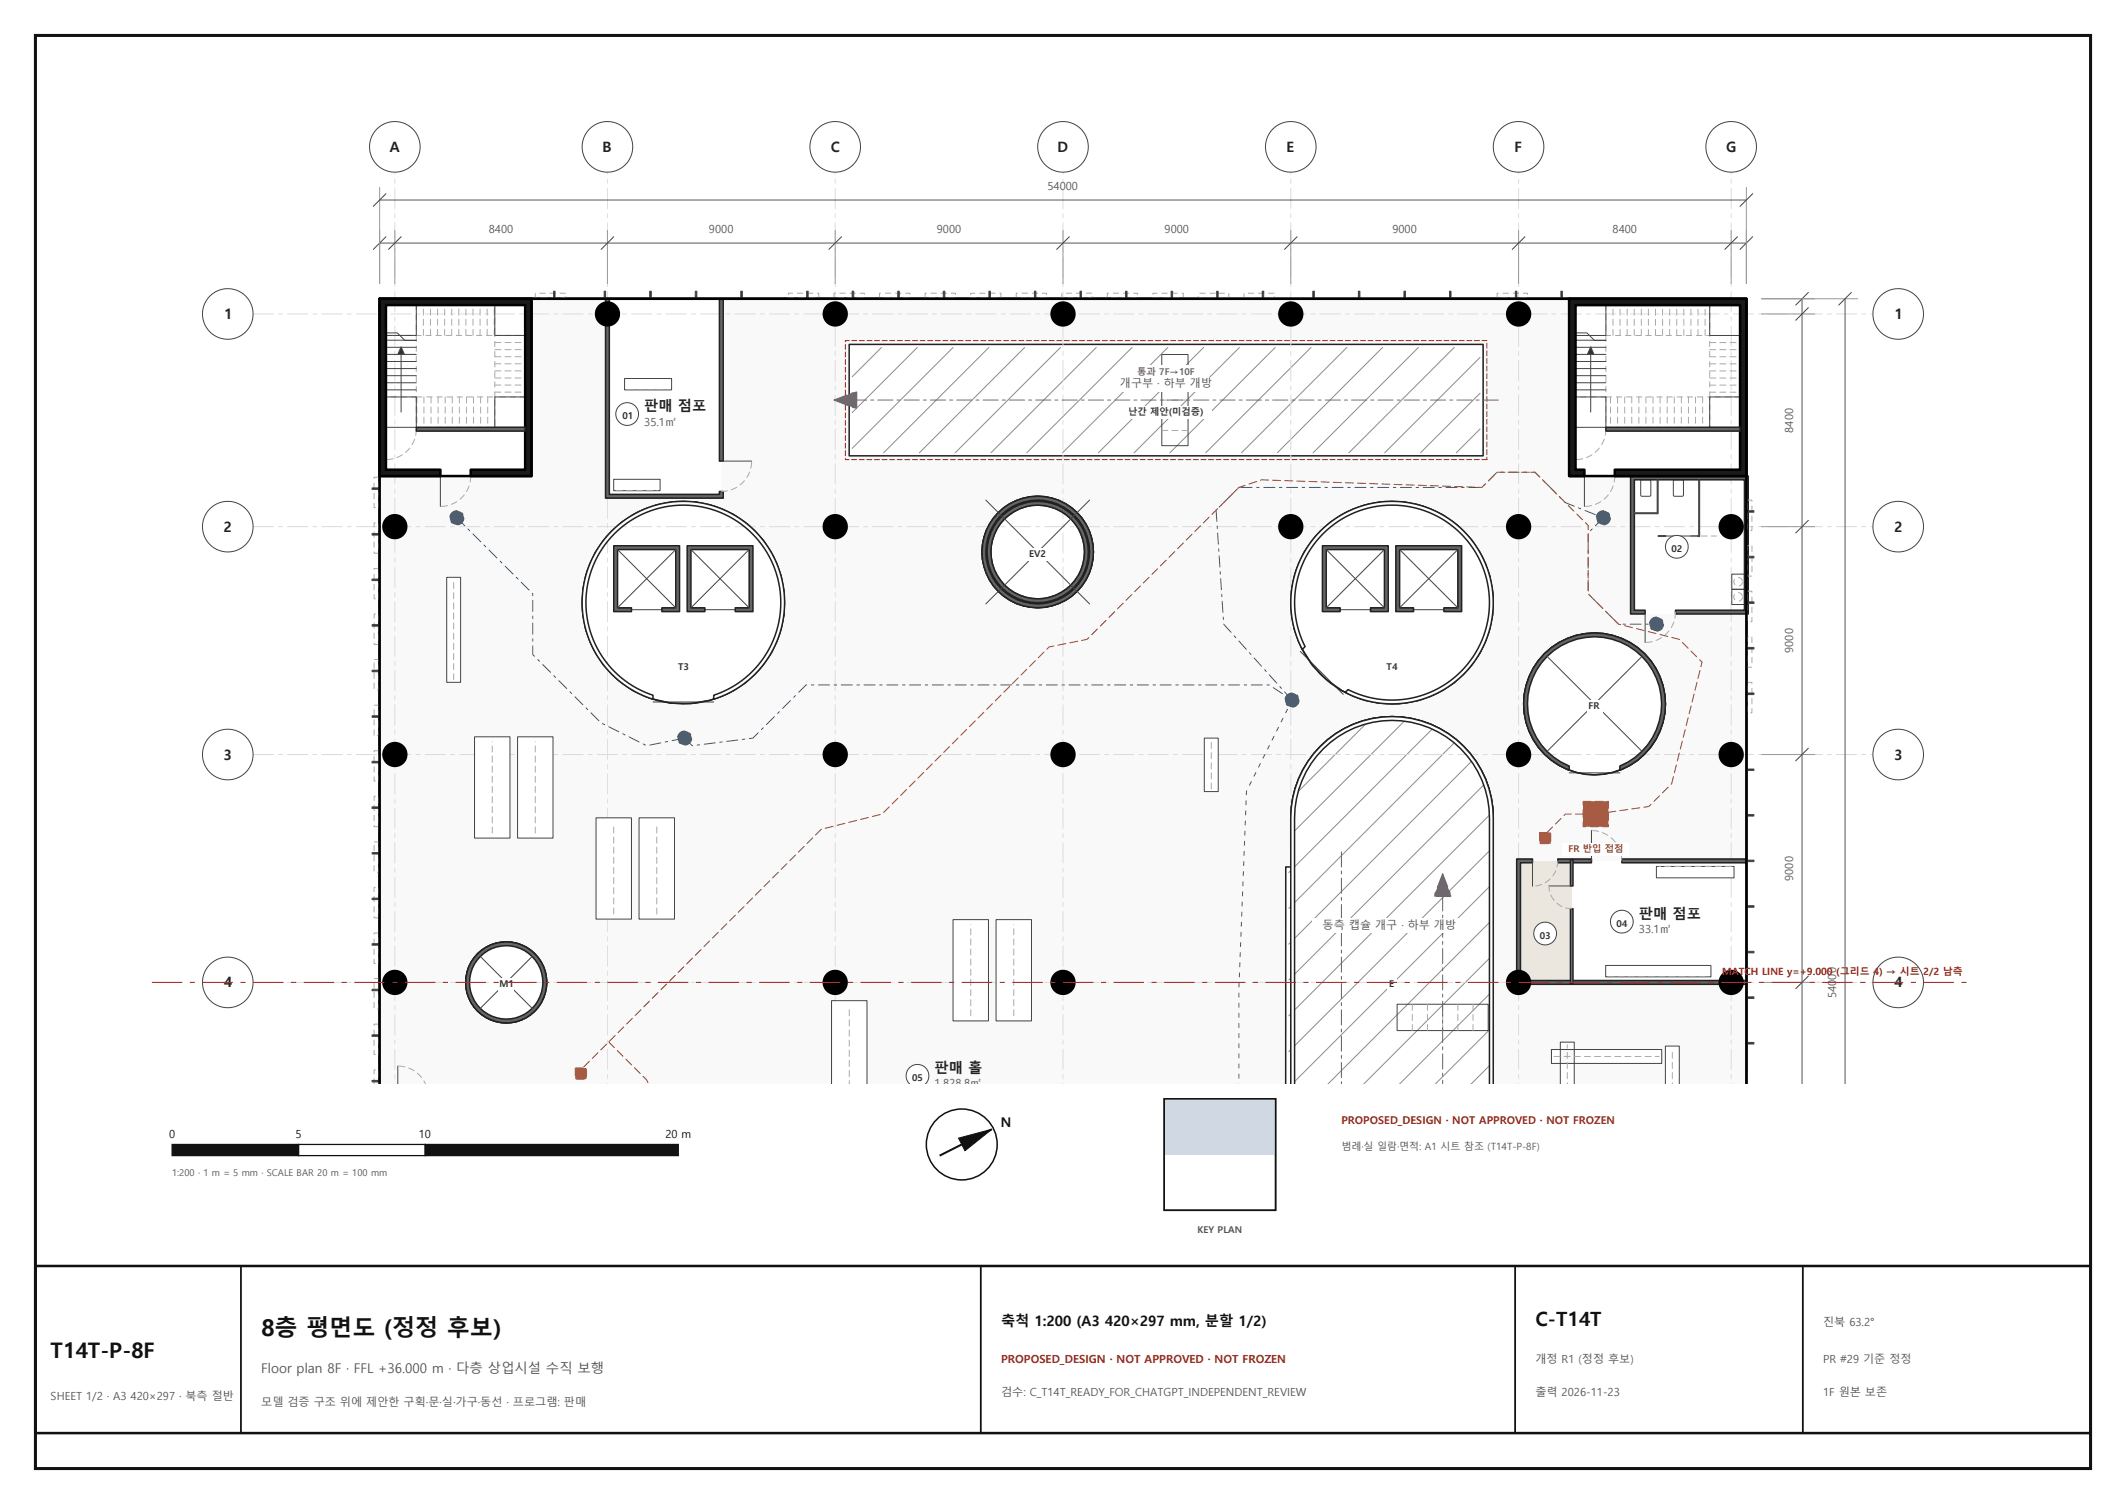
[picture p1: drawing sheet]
<svg xmlns="http://www.w3.org/2000/svg" width="420mm" height="297mm" viewBox="0 0 420 297" stroke-linecap="round" stroke-linejoin="round" font-family="sans-serif">
<path d="M7 7h406v283h-406z" fill="none" stroke="#111" stroke-width=".6"/>
<path d="M120 59h22.5v39h-22.5z" fill-rule="evenodd" fill="#fff"/>
<path d="M300 170h10.5v24h-10.5z" fill-rule="evenodd" fill="#ebe7df"/>
<path d="M310.5 170h34.5v24h-34.5z" fill-rule="evenodd" fill="#fff"/>
<path d="M105 59h15v38.9l.1 .1 22.4-.1v-38.9h167.5v34.9l.1 .1h12.2l-.2 .4v26.7l.4 .2h22.5v92.7h-270h30h-30v-120h30zM300 214h45zM300 170.1l.1 23.9 44.9-.1-.1-23.9zM301 139a14 14 0 0 0 28 0 14 14 0 0 0-28 0zM252.6 214h44.8zM255 214h42zM260.9 147.4l-2.5 3a19.8 19.8 0 0 0-3.4 11.1v9.7h-.9l-.1 .1v42.7h41v-52.5l-.4-3.9-.4-1.9-.7-1.9a20.4 20.4 0 0 0-5.8-7.8l-3.3-2.1-1.7-.9-1.9-.6-1.9-.5-2-.3-1.9-.1-3.9 .4-1.9 .5a20 20 0 0 0-8.3 5zM259.8 106l-2.2 3.2a20 20 0 0 0 1.7 22.2l2.7 2.8a19.4 19.4 0 0 0 6.8 3.8l3.8 .9 3.9 .1 3.9-.7a22.3 22.3 0 0 0 9.8-6.3 19.9 19.9 0 0 0 2.6-22 22 22 0 0 0-8-8.4 20 20 0 0 0-15.2-1.8 19.2 19.2 0 0 0-6.9 3.5zM167.8 68.1v21.8l.1 .1h125l.1-.1v-21.7l-.1-.2zM233 214h14zM194 109a11 11 0 0 0 22 0 11 11 0 0 0-22 0zM194 214h22zM194 214h22zM123 214h42zM112.6 214h44.8zM119.9 105.9l-.1 .1a19.9 19.9 0 0 0-3.8 6.8 19.6 19.6 0 0 0-.9 7.7 19.9 19.9 0 0 0 6.9 13.7 20.1 20.1 0 0 0 18.4 4.1 22.3 22.3 0 0 0 9.8-6.3 20.1 20.1 0 0 0 4.1-18.4l-1.4-3.6a19.9 19.9 0 0 0-8.1-8.4 19.6 19.6 0 0 0-7.4-2.4l-3.9-.1a20.5 20.5 0 0 0-7.5 2.1l-1.7 1a10.3 10.3 0 0 0-3 2.4zM75 214h45zM92 194a8 8 0 0 0 16 0 8 8 0 0 0-16 0z" fill-rule="evenodd" fill="#f9f9f9"/>
<g fill="none" stroke="#222" stroke-width=".3">
<path d="M167.8 68h125.2v22h-125.2zM119.8 106l2.9-2.7a20 20 0 0 1 30.1 6.7 22.1 22.1 0 0 1 2 11.4 22.3 22.3 0 0 1-4.6 10.6l-2.9 2.8a20.1 20.1 0 0 1-10.8 4.1 20.8 20.8 0 0 1-17.3-7.6l-2-3.3a20 20 0 0 1 .4-18.8zM259.8 106a22.3 22.3 0 0 1 9.8-6.3 20.8 20.8 0 0 1 18.5 4.1 20.8 20.8 0 0 1 6.8 17.6 22.4 22.4 0 0 1-4.7 10.6 20.7 20.7 0 0 1-17.6 6.9 20.1 20.1 0 0 1-10.6-4.7 20.7 20.7 0 0 1-6.8-17.6 22.4 22.4 0 0 1 4.6-10.6zM254 214v-42.8h1v-4.8a43.9 43.9 0 0 1 .2-7.8 20 20 0 0 1 21.3-17 20 20 0 0 1 18.5 19.9v52.5"/>
<circle cx="205" cy="109" r="11"/>
<circle cx="315" cy="139" r="14"/>
<circle cx="100" cy="194" r="8"/>
</g>
<g fill="none" stroke="#8c8c8c" stroke-width=".2">
<path d="M174.1 68.6l-5.7 5.8M181.2 68.6l-12.8 12.9M188.3 68.6l-19.9 19.9M195.4 68.6l-20.8 20.8M202.4 68.6l-20.8 20.8M209.5 68.6l-20.8 20.8M216.6 68.6l-20.8 20.8M223.6 68.6l-20.8 20.8M230.7 68.6l-20.8 20.8M237.8 68.6l-20.8 20.8M244.9 68.6l-20.8 20.8M251.9 68.6l-20.8 20.8"/>
<path d="M259 68.6l-20.8 20.8M266.1 68.6l-20.8 20.8M273.1 68.6l-20.8 20.8M280.2 68.6l-20.8 20.8M287.3 68.6l-20.8 20.8M292.4 77.6l-11.8 11.8M292.4 70.6l-18.8 18.8M292.4 84.7l-4.7 4.7M270 142.8l-13.7 13.7M277.5 142.3l-21.9 21.9M283 143.9l-27.4 27.4M287.4 146.6l-32.8 32.8"/>
<path d="M290.8 150.3l-36.2 36.2M293.2 154.9l-38.6 38.6M255.1 171.8l-.5 .5M294.4 160.8l-39.8 39.8M294.4 174.9l-39.1 39.1M294.4 167.9l-39.8 39.8M294.4 196.2l-17.9 17.8M294.4 189.1l-25 24.9M294.4 182l-32 32M294.4 210.3l-3.8 3.7M294.4 203.2l-10.8 10.8"/>
</g>
<path d="M50 62h320M50 104h320M50 149h320M50 194h320M78 214v-180M120 214v-180M165 214v-180M210 214v-180M255 214v-180M300 214v-180M342 214v-180" fill="none" stroke="#dcdcdc" stroke-width=".2" stroke-dasharray="4 1 .8 1"/>
<path d="M123.4 74.7h9.3v2.3h-9.3zM121.2 94.7h9.2v2.2h-9.2z" fill-rule="evenodd" fill="#fff" stroke="#444" stroke-width=".2"/>
<path d="M123.9 77h8.3M121.7 96.9h8.2" fill="none" stroke="#aaa" stroke-width=".2" stroke-dasharray="1.2 .8"/>
<path d="M317.2 190.7h20.8v2.2h-20.8zM327.2 171.1h15.4v2.3h-15.4z" fill-rule="evenodd" fill="#fff" stroke="#444" stroke-width=".2"/>
<path d="M342.1 171.1h-14.4M317.7 192.9h19.8" fill="none" stroke="#aaa" stroke-width=".2" stroke-dasharray="1.2 .8"/>
<path d="M88.2 114v20.7h2.8v-20.7zM93.7 145.5v20h7v-20zM102.2 145.5v20h7v-20zM117.7 161.5v20h7v-20zM126.2 161.5v20h7v-20zM176.8 214h2.7zM237.9 145.8v10.5h2.8v-10.5zM172.8 214h7zM164.3 197.6v16.4h7v-16.4zM188.3 181.6v20h7v-20zM196.8 181.6v20h7v-20zM306.5 207.2v2.8h21.8v-2.8zM308.2 205.8v8.2h2.8v-8.2zM329 206.6v7.4h2.8v-7.4z" fill-rule="evenodd" fill="#fff"/>
<g fill="none" stroke="#444" stroke-width=".2">
<path d="M76.2 78.4h6v6h-6zM76.2 60.2h6v6h-6zM76.2 65.7h2.3l1.5 1.5h2.2M76.2 77h6M76.2 75.6h6M76.2 74.2h6M76.2 72.8h6M76.2 71.4h6M76.2 70h6M76.2 68.6h6M76.2 67.2h6M79.2 70v11.4"/>
<path d="M97.7 60.2h6v6h-6zM97.7 78.4h6v6h-6zM229.5 70h5.2v18h-5.2zM324.2 94.8l1.7-.1 .2 .2v2.8l-.1 .3h-1.6l-.2-.1zM330.6 94.8l1.7-.1 .2 .2 .1 2.9-.2 .2h-1.6l-.2-.1zM88.2 114h2.8v20.7h-2.8zM342.1 116.4h2.5v3h-2.5zM342.1 113.4h2.5v3h-2.5zM93.7 145.5h7v20h-7zM102.2 145.5h7v20h-7zM237.9 145.8h2.8v10.5h-2.8zM117.7 161.5h7v20h-7z"/>
<path d="M126.2 161.5h7v20h-7zM188.3 181.6h7v20h-7zM196.8 181.6h7v20h-7zM276 198.3h18v5.2h-18zM164.3 214v-16.4h7v16.4M306.5 207.2h21.8v2.8h-21.8zM308.2 214v-8.2h2.8v8.2M329 214v-7.4h2.8v7.4"/>
</g>
<g fill="none" stroke="#aaa" stroke-width=".2" stroke-dasharray="1.2 .8">
<path d="M82.4 78.4v6M83.6 66.2v-6M83.8 78.4v6M85 66.2v-6M85.2 78.4v6M86.4 66.2v-6M86.6 78.4v6M87.8 66.2v-6M88 78.4v6M89.2 66.2v-6M89.4 78.4v6M90.6 66.2v-6"/>
<path d="M90.7 78.4v6M92 66.2v-6M92.1 78.4v6M93.4 66.2v-6M93.5 78.4v6M94.8 66.2v-6M94.9 78.4v6M96.2 66.2v-6M96.3 78.4v6M97.6 66.2v-6M97.7 67.6h6M97.7 69h6"/>
<path d="M97.7 70.4h6M97.7 71.8h6M97.7 73.2h6M97.7 74.6h6M97.7 76h6M97.7 77.4h6M229.5 79h5.2M229.5 76h5.2M229.5 73h5.2M229.5 85h5.2M229.5 82h5.2M89.6 134.2v-19.6"/>
<path d="M239.3 155.8v-9.5M97.2 164.5v-18M105.7 164.5v-18M121.2 180.5v-18M129.7 180.5v-18M167.8 214v-15.4M191.8 200.6v-18M200.3 200.6v-18M279 203.5v-5.2M282 203.5v-5.2M285 203.5v-5.2M288 203.5v-5.2"/>
<path d="M291 203.5v-5.2M307 208.6h20.8M309.6 214v-7.7M330.4 214v-6.9"/>
</g>
<g fill="none" stroke="#aaa" stroke-width=".2" stroke-dasharray="1.2 .8" stroke-linecap="butt">
<path d="M76.2 66.2h6v12.2h-6zM82.2 60.2h15.5v6h-15.5zM82.2 78.4h15.5v6h-15.5zM97.7 66.2h6v12.2h-6z"/>
<circle cx="343.4" cy="117.9" r=".85"/>
<circle cx="343.4" cy="114.9" r=".85"/>
</g>
<path d="M79.2 68.5l.7 1.5h-1.3z" fill="#333" stroke="#444" stroke-width=".2"/>
<path d="M311.3 66.3h6v12.1h-6zM317.3 60.3h20.5v6h-20.5zM317.3 78.4h20.5v6h-20.5zM337.8 66.3h6v12.1h-6z" fill="none" stroke="#aaa" stroke-width=".2" stroke-dasharray="1.2 .8" stroke-linecap="butt"/>
<g fill="none" stroke="#444" stroke-width=".2">
<path d="M311.3 78.4h6v6h-6zM311.3 60.3h6v6h-6zM311.3 65.7h2.2l1.5 1.5h2.3M311.3 77h6M311.3 75.6h6M311.3 74.2h6M311.3 72.8h6M311.3 71.4h6M311.3 70h6M311.3 68.6h6M311.3 67.2h6M314.3 70v11.4"/>
<path d="M337.8 60.3h6v6h-6zM337.8 78.4h6v6h-6z"/>
</g>
<g fill="none" stroke="#aaa" stroke-width=".2" stroke-dasharray="1.2 .8">
<path d="M318.2 78.4v6M318.7 66.3v-6M319.6 78.4v6M320 66.3v-6M321 78.4v6M321.4 66.3v-6M322.4 78.4v6M322.8 66.3v-6M323.8 78.4v6M324.2 66.3v-6M325.2 78.4v6M325.6 66.3v-6"/>
<path d="M326.6 78.4v6M327 66.3v-6M328 78.4v6M328.4 66.3v-6M329.4 78.4v6M329.9 66.3v-6M330.8 78.4v6M331.3 66.3v-6M332.2 78.4v6M332.7 66.3v-6M333.6 78.4v6M334.1 66.3v-6"/>
<path d="M335 78.4v6M335.5 66.3v-6M336.4 78.4v6M336.9 66.3v-6M337.8 67.7h6M337.8 69h6M337.8 70.4h6M337.8 71.8h6M337.8 73.2h6M337.8 74.6h6M337.8 76h6M337.8 77.4h6"/>
</g>
<path d="M314.3 68.5l.6 1.5h-1.3z" fill="#333" stroke="#444" stroke-width=".2"/>
<path d="M299.6 214h45.4zM308.4 214h36.6zM299.6 169.6h3.1v.8h-2.3v23.2h44.6v.8h-45.4zM307.8 169.6h6.6v.8h-6.6zM320.4 169.6h24.6v.8h-24.6zM254.6 214h16.3zM276.9 214h20.5zM122.6 214h7.9zM136.5 214h28.9zM119.6 59h.8v38.6h21.7v-.5h.8v1.3h-23.3zM142.1 59h.8v32.1h-.8zM75 214h45.4zM84.6 214h27.6zM75 214h3.6zM110.5 214h2.4zM98.3 214h7.2zM75 214h14.2z" fill-rule="evenodd" fill="#666"/>
<path d="M119.6 59h.8v38.6h21.7v-.5h.8v1.3h-23.3zM142.1 59h.8v32.1h-.8zM299.6 169.6h3.1v.8h-2.3v23.2h44.6v.8h-45.4zM307.8 169.6h6.6v.8h-6.6zM320.4 169.6h24.6v.8h-24.6z" fill="none" stroke="#222" stroke-width=".3"/>
<path d="M310.3 179.4h.5v14.8h-.5zM310.3 169.7h.5v5.3h-.5zM109.2 214h.5zM109.2 214h.5zM103.2 214h.5zM103.2 214h.5z" fill-rule="evenodd" fill="#808080"/>
<path d="M310.3 179.4h.5v14.8h-.5zM310.3 169.7h.5v5.3h-.5z" fill="none" stroke="#222" stroke-width=".3"/>
<path d="M322.1 94h23.3v27.2h-14.4v-.7h13.6v-25.8h-21.7v25.8h2.1v.7h-2.9z" fill-rule="evenodd" fill="#666" stroke="#222" stroke-width=".3"/>
<g fill="#888" stroke="#444" stroke-width=".2">
<path d="M327.4 94.7h.2v6.7h-.2z" fill-rule="evenodd"/>
<path d="M322.9 101.3h4.5v.1h-4.5z" fill-rule="evenodd"/>
<path d="M335.6 94.7h.2v11.3h-.2z" fill-rule="evenodd"/>
<path d="M327.6 105.8h1.5v.2h-1.5z" fill-rule="evenodd"/>
<path d="M334.1 105.8h1.5v.2h-1.5z" fill-rule="evenodd"/>
</g>
<g fill="none" stroke="#444" stroke-width=".2">
<path d="M105 58.8h205v.2h-195h-10zM155 58.9h.1M76.2 84.8v6M87 94v6M142.5 91.1h6M311.3 84.8v6M313 94v6M329.1 105.8h5M124.7 120.4h6M129 138.6h12M139.2 120.4h6M256.9 128.6l8.5 8.5"/>
<path d="M264.8 120.4h5.9M279.2 120.4h6M325 120.9v6M310 152.6h10M302.7 170v5M306 175h4.5M314.4 164v6M74.8 214v-120h.2v120M78.6 210.5v3.5M345 214v-120h.2v120"/>
</g>
<path d="M82.2 84.8a6 6 0 0 1-6 6M93 94a6 6 0 0 1-6 6M142.5 97.1a6 6 0 0 0 6-6M317.3 84.8a6 6 0 0 1-6 6M319 94a6 6 0 0 1-6 6M334.1 105.8h5M331 120.9a6 6 0 0 1-6 6M307.8 170a5 5 0 0 1-5.1 5M310.5 179.4a4.5 4.5 0 0 1-4.5-4.4M320.4 170a6 6 0 0 0-6-6M84 214a5.9 5.9 0 0 0-5.4-3.5" fill="none" stroke="#aaa" stroke-width=".2" stroke-dasharray="1.2 .8"/>
<g fill="none" stroke="#aaa" stroke-width=".2" stroke-dasharray="1.2 .8" stroke-linecap="butt">
<path d="M111.8 58.5v.3h-6l-.1-.9h6.1v.6M155.8 58.2l-.1-.3h6.1v.9h-6v-.6M166.7 58.8h-2l.1-.9h6v.9h-4.1M175.8 58.8h-2l-.1-.9h6.1l-.1 .9h-3.9M184.8 58.8h-2v-.9h6v.9h-4M191.8 58.2l-.1-.3h6v.9h-5.9v-.6M202.8 58.8h-2v-.9h5.9l.1 .9h-4M215.8 58.5v.3h-6v-.9h6v.6M220.8 58.8h-2.1l.1-.9h5.9l.1 .9h-4M227.8 58.2v-.3h6v.9h-6v-.6M240.8 57.9h2v.9h-6.1l.1-.9h4M251.8 58.5v.3h-6.1l.1-.9h6v.6"/>
<path d="M297.8 58.8h-2v-.9h6v.9h-4M345.2 98.8h.9v6h-.9v-6M74.2 118.2h-.3v-5.9l.9-.1v6h-.6M74.2 100.2h-.3v-6h.9v6.1l-.6-.1M74.8 107.3v2l-.9-.1v-6h.9v4.1M345.2 116.8h.9v6h-.9v-6M346.1 107.8v6h-.9v-6.1l.9 .1M73.9 130.3l.9-.1v6h-.9v-5.9M74.8 125.2v2h-.9v-5.9l.9-.1v4M345.2 134.7l.9 .1v6h-.9v-6.1M346.1 125.8v6h-.9v-6h.9M73.9 145.3v-6.1l.9 .1v5.9l-.9 .1"/>
<path d="M74.2 154.2h-.3v-5.9h.9v5.9h-.6M73.9 166.2l.9 .1v6h-.9v-6.1M74.8 161.2v2l-.9 .1v-6.1h.9v4M74.8 179.3v2l-.9-.1v-6h.9v4.1M73.9 195.2v-2h.9v6h-.9v-4M74.2 190.3h-.3v-6.1h.9v6.1h-.6M73.9 214v-2.7l.9-.1v2.8M74.2 208.2h-.3v-6h.9v6.1l-.6-.1"/>
</g>
<path d="M125.8 214h.3zM109.3 214h.3zM116.9 214h.2zM134.9 214h.2zM73.5 214h1.3zM73.5 214h1.3zM73.5 214h1.3zM73.5 214h1.3zM73.5 214h1.3zM73.5 214h1.3zM73.5 214h1.3zM73.5 214h1.3zM73.5 214h1.3zM73.5 213.4h1.3v.3l-1.3-.1zM73.5 204.4h1.3v.2h-1.3zM73.5 195.4l1.3-.1v.3h-1.3zM73.5 186.4l1.3-.1v.3h-1.3zM73.5 177.4h1.3v.2h-1.3zM73.5 168.4h1.3v.3l-1.3-.1zM73.5 159.3h1.3v.4h-1.3zM73.5 150.3l1.3 .1v.2l-1.3 .1zM73.5 141.3h1.3v.3l-1.3 .1zM73.5 132.3h1.3v.4h-1.3zM73.5 123.3h1.3v.4h-1.3zM73.5 114.4l1.3-.1v.4l-1.3-.1zM73.5 105.4l1.3-.1v.4h-1.3zM73.5 96.3h1.3v.3h-1.3zM119.4 57.5h.2v1.3h-.2zM128.4 57.5h.3v1.3h-.3zM109.4 57.5h.3l-.1 1.3h-.2zM215.8 214h.4zM170.8 214h.3zM161.8 214h.3zM206.8 214h.4zM256.8 214h.3zM274.8 214h.3zM152.8 214h.3zM197.8 214h.4zM233.8 214h.3zM265.8 214h.3zM188.8 214h.4zM242.9 214h.2zM143.8 214h.3zM224.8 214h.3zM179.8 214h.4zM186.3 57.5h.4v1.3h-.4zM240.4 57.5h.2v1.3h-.2zM231.4 57.5h.2v1.3h-.2zM222.4 57.5h.2l.1 1.3h-.3zM137.4 57.5h.3v1.3h-.4zM177.4 57.5h.3v1.3h-.4zM268.4 57.5h.3v1.3h-.4zM168.3 57.5h.4v1.3h-.4zM195.4 57.5h.3v1.3h-.3zM213.4 57.5h.2l.1 1.3h-.3zM249.4 57.5h.3l-.1 1.3h-.2zM146.3 57.5h.4v1.3h-.4zM159.4 57.5h.3v1.3h-.4zM259.4 57.5h.3v1.3h-.4zM204.4 57.5h.2l.1 1.3h-.3zM292.8 214h.4zM283.8 214h.4zM301.8 214h.4zM310.8 214h.4zM345.2 214h1.3zM345.2 214h1.3zM345.2 214h1.3zM345.2 214h1.3zM345.2 214h1.3zM345.2 214h1.3zM345.2 214h1.3zM345.2 214h1.3zM345.2 214h1.3zM345.2 214h1.3zM345.2 205.9h1.3v.3h-1.3zM345.2 196.9h1.3v.3h-1.3zM345.2 187.9h1.3v.3h-1.3zM345.2 178.9h1.3v.3h-1.3zM345.2 169.9h1.3v.2l-1.3 .1zM345.2 160.9h1.3v.3h-1.3zM345.2 151.9h1.3v.3h-1.3zM345.2 136.9l1.3-.1v.4h-1.3zM345.2 127.9l1.3-.1v.4h-1.3zM345.2 118.9h1.3v.3l-1.3-.1zM345.2 109.9h1.3v.3h-1.3zM345.2 100.9h1.3v.2h-1.3zM308.4 57.5h.3v1.3h-.3zM286.4 57.5h.3v1.3h-.3zM299.4 57.5h.3v1.3h-.3zM277.4 57.5h.3v1.3h-.4z" fill-rule="evenodd" fill="#333" stroke="#444" stroke-width=".2"/>
<g fill="none" stroke="#222" stroke-width=".3">
<path d="M255 214v-52.5a20 20 0 0 1 20-20 20 20 0 0 1 20 20v52.5"/>
<circle cx="135" cy="119" r="20"/>
<circle cx="205" cy="109" r="9.3"/>
<circle cx="205" cy="109" r="11"/>
<circle cx="275" cy="119" r="20"/>
<circle cx="315" cy="139" r="14"/>
<circle cx="100" cy="194" r="8"/>
</g>
<path d="M305.1 129.1a14 14 0 0 1 21.6 2.3 14 14 0 0 1-6.7 20.7v-.8a13.2 13.2 0 0 0 5.5-20.4 13.2 13.2 0 0 0-21 0 13.2 13.2 0 0 0 5.5 20.4v.8a14 14 0 0 1-4.9-23z" fill-rule="evenodd" fill="#666" stroke="#222" stroke-width=".3"/>
<path d="M305.6 129.6l18.8 18.8M324.4 129.6l-18.8 18.8" fill="none" stroke="#444" stroke-width=".2"/>
<path d="M92 194a8 8 0 0 1 16 0 8 8 0 0 1-16 0zM92.8 194a7.2 7.2 0 0 0 14.4 0 7.2 7.2 0 0 0-14.4 0z" fill-rule="evenodd" fill="#666" stroke="#222" stroke-width=".3"/>
<path d="M94.9 188.9l10.2 10.2M105.1 188.9l-10.2 10.2" fill="none" stroke="#444" stroke-width=".2"/>
<path d="M120.9 104.9a20 20 0 0 1 31.2 3.7 20 20 0 0 1-11.1 29.5v-.8a19.2 19.2 0 0 0 9.6-29.6 19.2 19.2 0 0 0-31.2 0 19.2 19.2 0 0 0 9.6 29.6v.8a20 20 0 0 1-8.1-33.2z" fill-rule="evenodd" fill="#fff" stroke="#222" stroke-width=".3"/>
<path d="M121.2 107.8h13v13h-3.5v-.8h2.8v-11.5h-11.5v11.5h2.7v.8h-3.5z" fill-rule="evenodd" fill="#666" stroke="#222" stroke-width=".3"/>
<path d="M122 108.5l11.5 11.5M133.5 108.5l-11.5 11.5" fill="none" stroke="#444" stroke-width=".2"/>
<path d="M135.8 107.8h12.9v13h-3.5v-.8h2.8v-11.5h-11.5v11.5h2.7v.8h-3.4z" fill-rule="evenodd" fill="#666" stroke="#222" stroke-width=".3"/>
<path d="M136.5 108.5l11.5 11.5M148 108.5l-11.5 11.5" fill="none" stroke="#444" stroke-width=".2"/>
<path d="M260.9 104.9a20 20 0 0 1 26.7-1.4 20 20 0 0 1 4.1 26.5 20 20 0 0 1-25.9 6.7l.5-.5a19.2 19.2 0 0 0 27.7-14.2 19.2 19.2 0 0 0-22-22 19.2 19.2 0 0 0-14.2 27.7l-.5 .5a20 20 0 0 1 3.6-23.3z" fill-rule="evenodd" fill="#fff" stroke="#222" stroke-width=".3"/>
<path d="M261.2 107.8h13.1v13h-3.6v-.8h2.8v-11.5h-11.5v11.5h2.8v.8h-3.6z" fill-rule="evenodd" fill="#666" stroke="#222" stroke-width=".3"/>
<path d="M262 108.5l11.5 11.5M273.5 108.5l-11.5 11.5" fill="none" stroke="#444" stroke-width=".2"/>
<path d="M275.7 107.8h13.1v13h-3.6v-.8h2.8v-11.5h-11.5v11.5h2.7v.8h-3.5z" fill-rule="evenodd" fill="#666" stroke="#222" stroke-width=".3"/>
<path d="M276.5 108.5l11.5 11.5M288 108.5l-11.5 11.5" fill="none" stroke="#444" stroke-width=".2"/>
<path d="M260.9 147.4a20 20 0 0 1 21.8-4.4 20 20 0 0 1 12.3 18.5v52.5h-40v-52.5a20 20 0 0 1 5.9-14.1zM261.4 147.9a19.3 19.3 0 0 0-5.7 13.6l.1 52.5h38.4v-52.5a19.2 19.2 0 0 0-11.8-17.8 19.2 19.2 0 0 0-21 4.2z" fill-rule="evenodd" fill="#fff"/>
<path d="M255 214v-52.5a20 20 0 0 1 20-20 20 20 0 0 1 20 20v52.5M255.8 214l-.1-52.5a19.3 19.3 0 0 1 19.3-19.2 19.3 19.3 0 0 1 19.2 19.2v52.5" fill="none" stroke="#222" stroke-width=".3"/>
<path d="M194 109a11 11 0 0 1 22 0 11 11 0 0 1-22 0zM194.8 109a10.2 10.2 0 0 0 20.4 0 10.2 10.2 0 0 0-20.4 0zM195 109a10 10 0 0 1 20 0 10 10 0 0 1-20 0zM195.8 109a9.2 9.2 0 0 0 18.4 0 9.2 9.2 0 0 0-18.4 0z" fill-rule="evenodd" fill="#666" stroke="#222" stroke-width=".3"/>
<path d="M194.7 98.8l20.6 20.5M215.3 98.8l-20.6 20.5" fill="none" stroke="#444" stroke-width=".2"/>
<path d="M75 59h30v35h-30zM310 59h35v35h-35z" fill="none" stroke="#000" stroke-width=".5"/>
<path d="M75 59h30v35h-12v-1.2h10.7v-32.6h-27.5v32.6h10.8v1.2h-12z" fill-rule="evenodd" fill="#1a1a1a" stroke="#000" stroke-width=".5"/>
<path d="M82.2 84.4h21.5v.7h-21.5z" fill-rule="evenodd" fill="#666" stroke="#222" stroke-width=".3"/>
<path d="M310 59h35v35h-26v-1.2h24.8v-32.5h-32.5v32.5h1.7v1.2h-3z" fill-rule="evenodd" fill="#1a1a1a" stroke="#000" stroke-width=".5"/>
<path d="M317.3 84.4h26.5v.7h-26.5z" fill-rule="evenodd" fill="#666" stroke="#222" stroke-width=".3"/>
<path d="M75 214v-155h270v155" fill="none" stroke="#000" stroke-width=".5"/>
<g fill="#000" stroke="#000" stroke-width=".5">
<circle cx="120" cy="62" r="2.25"/>
<circle cx="165" cy="62" r="2.25"/>
<circle cx="210" cy="62" r="2.25"/>
<circle cx="255" cy="62" r="2.25"/>
<circle cx="300" cy="62" r="2.25"/>
<circle cx="78" cy="104" r="2.25"/>
<circle cx="165" cy="104" r="2.25"/>
<circle cx="255" cy="104" r="2.25"/>
<circle cx="300" cy="104" r="2.25"/>
<circle cx="342" cy="104" r="2.25"/>
<circle cx="78" cy="149" r="2.25"/>
<circle cx="165" cy="149" r="2.25"/>
<circle cx="210" cy="149" r="2.25"/>
<circle cx="300" cy="149" r="2.25"/>
<circle cx="342" cy="149" r="2.25"/>
<circle cx="78" cy="194" r="2.25"/>
<circle cx="165" cy="194" r="2.25"/>
<circle cx="210" cy="194" r="2.25"/>
<circle cx="300" cy="194" r="2.25"/>
<circle cx="342" cy="194" r="2.25"/>
</g>
<path d="M293.7 90.8h-126.7v-23.5h126.7v23.5" fill="none" stroke="#b3261e" stroke-width=".2" stroke-dasharray="1 .5"/>
<path d="M90.2 102.3l15 15v12l13.5 13.5 9 4.5 7.5-1.5M316.7 102.3l-3 3v12l6 6h7.5M255.2 138.3l-13.5-15-1.5-22.5 4.5-4.5h48l3-3h7.5l6 6 7.5 3M135.2 145.8l1.5 1.5 12-1.5 10.5-10.5h91.5l4.5 3" fill="none" stroke="#2f5d8a" stroke-width=".2" stroke-dasharray="2.2 .9 .5 .9"/>
<path d="M255.2 138.3l-9 18-1.5 39v18.7" fill="none" stroke="#2f5d8a" stroke-width=".2" stroke-dasharray=".8 1.2"/>
<g fill="#2f5d8a" stroke="#2f5d8a" stroke-width=".2" stroke-dasharray="2.2 .9 .5 .9" stroke-linecap="butt">
<circle cx="90.3" cy="102.2" r="1.4"/>
<circle cx="316.8" cy="102.2" r="1.4"/>
<circle cx="327.2" cy="123.2" r="1.4"/>
<circle cx="135.3" cy="145.8" r="1.4"/>
<circle cx="255.3" cy="138.2" r="1.4"/>
</g>
<path d="M315.2 160.8h-6l-4.5 4.5M315.2 160.8l10.5-1.5 4.5-4.5 6-24-4.5-4.5-12-3-6-6v-13.5l-10.5-10.5h-7.5l-3 3-43.5-1.5-4.5 1.5-30 30-7.5 1.5-33 33-12 3-48 48M120.2 205.8l7.5 7.5 .4 .7" fill="none" stroke="#9a5b1e" stroke-width=".2" stroke-dasharray="1.6 .8"/>
<g fill="#9a5b1e" stroke="#9a5b1e" stroke-width=".2" stroke-dasharray="1.6 .8" stroke-linecap="butt">
<path d="M113.6 210.9h2.3v2.2h-2.3z" fill-rule="evenodd"/>
<path d="M304.1 164.4h2.3v2.2h-2.3z" fill-rule="evenodd"/>
<path d="M312.7 158.2h5v5.1h-5z" fill-rule="evenodd"/>
</g>
<path d="M296 79h-131.2M265 168.2v45.8M285 214v-41.5" fill="none" stroke="#7a3b8c" stroke-width=".2" stroke-dasharray="3 .8 .6 .8"/>
<g fill="#7a3b8c" stroke="#7a3b8c" stroke-width=".2" stroke-dasharray="3 .8 .6 .8" stroke-linecap="butt">
<path d="M164.8 79l4.5-1.7v3.5z"/>
<path d="M285 172.5l1.8 4.5h-3.5z"/>
</g>
<g fill="#fff" stroke="#444" stroke-width=".2">
<path d="M179.7 210.9a2.25 2.25 0 0 1 3.1 0 2.25 2.25 0 0 1 0 3.1h-2.2a1.01 1.01 0 0 1-1.5-.9l-.1-1 .3-.7z" fill-rule="evenodd"/>
<circle cx="123.9" cy="81.8" r="2.25"/>
<circle cx="331.3" cy="108" r="2.25"/>
<circle cx="305.2" cy="184.3" r="2.25"/>
<circle cx="320.4" cy="182" r="2.25"/>
</g>
<g fill="#fff">
<path d="M313.5 138.2h3v2.5h-3z"/>
<path d="M98.5 193.2h3v2.5h-3z"/>
<path d="M133.5 130.6h3v2.5h-3z"/>
<path d="M273.5 130.6h3v2.5h-3z"/>
<path d="M274.1 193.2h1.8v2.5h-1.8z"/>
<path d="M202.9 108.2h4.2v2.5h-4.2z"/>
<path d="M308.7 166.4h13.1v2.6h-13.1z"/>
<path d="M259.3 181.3h30.4v2.9h-30.4z"/>
<path d="M219.8 74.4h21.2v2.9h-21.2z"/>
<path d="M221.4 80.2h17.9v2.5h-17.9z"/>
<path d="M224.1 72.2h12.6v2.5h-12.6z"/>
</g>
<path d="M75 39.5h270M75 48h270M356 59v155M364.5 59v155" fill="none" stroke="#555" stroke-width=".2"/>
<g fill="none" stroke="#999" stroke-width=".2">
<path d="M75 37v19M345 37v19M78 45.5v10.5M120 45.5v10.5M165 45.5v10.5M210 45.5v10.5M255 45.5v10.5M300 45.5v10.5M342 45.5v10.5M348 59h19M348 62h10.5M348 104h10.5"/>
<path d="M348 149h10.5M348 194h10.5"/>
</g>
<g fill="none" stroke="#444" stroke-width=".2">
<path d="M76.2 38.3l-2.5 2.5M346.2 38.3l-2.4 2.5M76.2 46.8l-2.5 2.4M79.2 46.8l-2.5 2.4M121.2 46.8l-2.5 2.4M166.3 46.8l-2.6 2.4M211.3 46.8l-2.6 2.4M256.3 46.8l-2.5 2.4M301.3 46.8l-2.5 2.4M343.2 46.8l-2.4 2.4M346.2 46.8l-2.4 2.4M357.2 57.7l-2.5 2.6"/>
<path d="M365.8 57.7l-2.6 2.6M357.2 60.7l-2.5 2.6M357.2 102.8l-2.5 2.5M357.2 147.8l-2.5 2.5M357.2 192.8l-2.5 2.5"/>
</g>
<g fill="#fff" stroke="#444" stroke-width=".2">
<circle cx="78" cy="29" r="5"/>
<circle cx="120" cy="29" r="5"/>
<circle cx="165" cy="29" r="5"/>
<circle cx="210" cy="29" r="5"/>
<circle cx="255" cy="29" r="5"/>
<circle cx="300" cy="29" r="5"/>
<circle cx="342" cy="29" r="5"/>
<circle cx="45" cy="194" r="5"/>
<circle cx="375" cy="194" r="5"/>
<circle cx="45" cy="149" r="5"/>
<circle cx="375" cy="149" r="5"/>
<circle cx="45" cy="104" r="5"/>
<circle cx="375" cy="104" r="5"/>
<circle cx="45" cy="62" r="5"/>
<circle cx="375" cy="62" r="5"/>
</g>
<path d="M30 194h360" fill="none" stroke="#9b1c1c" stroke-width=".2" stroke-dasharray="6 1.5 1 1.5" stroke-linecap="butt"/>
<path d="M34 226h25v2.2h-25z" fill="#111" stroke="#111" stroke-width=".25"/>
<path d="M59 226h25v2.2h-25z" fill="#fff" stroke="#111" stroke-width=".25"/>
<path d="M84 226h50v2.2h-50z" fill="#111" stroke="#111" stroke-width=".25"/>
<circle cx="190" cy="226" r="7" fill="none" stroke="#111" stroke-width=".3"/>
<path d="M185.6 228.2l10.3-5.2z" fill="#000" stroke="#111" stroke-width=".4"/>
<path d="M189.4 224.7l6.5-1.7-5.3 4.2z" fill="#111" stroke="#111" stroke-width=".2"/>
<path d="M230 217h22v22h-22z" fill="#fff" stroke="#111" stroke-width=".3"/>
<path d="M230 217h22v11h-22z" fill="#cfd8e3"/>
<path d="M230 217h22v22h-22z" fill="none" stroke="#111" stroke-width=".3"/>
<path d="M7 250h406v33h-406z" fill="none" stroke="#111" stroke-width=".5"/>
<path d="M47.6 250v33M193.8 250v33M299.3 250v33M356.2 250v33" fill="none" stroke="#111" stroke-width=".35"/>
<text font-size="4.6" fill="#111" x="51.6" y="263.9">8층 평면도 (정정 후보)</text>
<text font-size="4.2" fill="#111" x="10" y="268.1">T14T-P-8F</text>
<text font-size="3.9" fill="#111" x="303.3" y="261.9">C-T14T</text>
<g font-size="2.8" fill="#222">
<text x="77" y="30">A</text>
<text x="119" y="30">B</text>
<text x="164.1" y="30">C</text>
<text x="208.9" y="30">D</text>
<text x="254.2" y="30">E</text>
<text x="299.2" y="30">F</text>
<text x="341" y="30">G</text>
<text x="44.3" y="63">1</text>
<text x="374.3" y="63">1</text>
<text x="127.3" y="81.2">판매 점포</text>
<text x="44.2" y="105">2</text>
<text x="374.2" y="105">2</text>
<text x="44.2" y="150">3</text>
<text x="374.2" y="150">3</text>
<text x="323.8" y="181.5">판매 점포</text>
<text x="44.2" y="195">4</text>
<text x="374.2" y="195">4</text>
<text x="184.6" y="211.9">판매 홀</text>
</g>
<text font-size="2.8" fill="#111" x="197.8" y="261.9">축척 1:200 (A3 420×297 mm, 분할 1/2)</text>
<text font-size="2.6" fill="#111" x="197.7" y="222.6">N</text>
<text font-size="2.6" fill="#555" x="51.6" y="271.1">Floor plan 8F · FFL +36.000 m · 다층 상업시설 수직 보행</text>
<g font-size="2.2" fill="#555">
<text x="206.9" y="37.5">54000</text>
<text x="96.6" y="46">8400</text>
<text x="140.1" y="46">9000</text>
<text x="185.1" y="46">9000</text>
<text x="230.1" y="46">9000</text>
<text x="275.1" y="46">9000</text>
<text x="318.6" y="46">8400</text>
<text x="221.2" y="76.5">개구부 ·</text>
<text x="229.9" y="76.5">하부 개방</text>
<text x="127.3" y="84">35.1㎡</text>
<text x="354.2" y="85.4" transform="rotate(-90 354.2 85.4)">8400</text>
<text x="354.2" y="128.9" transform="rotate(-90 354.2 128.9)">9000</text>
<text x="354.2" y="173.9" transform="rotate(-90 354.2 173.9)">9000</text>
<text x="261.3" y="183.4">동측 캡슐 개구 · 하부 개방</text>
<text x="323.8" y="184.3">33.1㎡</text>
<text x="362.8" y="197.1" transform="rotate(-90 362.8 197.1)">54000</text>
<text x="184.6" y="214.7">1,828</text>
<text x="190.5" y="214.7">8㎡</text>
<text x="360.2" y="261.9">진북 63.2°</text>
<text x="303.3" y="269.1">개정 R1 (정정 후보)</text>
<text x="360.2" y="269.1">PR #29 기준 정정</text>
<text x="197.8" y="275.7">검수: C_T14T_READY_FOR_CHATGPT_INDEPENDENT_REVIEW</text>
<text x="303.3" y="275.7">출력 2026-11-23</text>
<text x="360.2" y="275.7">1F 원본 보존</text>
<text x="10" y="276.4">SHEET 1/2 · A3 420×297 · 북측 절반</text>
<text x="51.6" y="277.7">모델 검증 구조 위에 제안한 구획·문·실·가구·동선 · 프로그램: 판매</text>
</g>
<g font-size="2.2" fill="#111">
<text x="33.4" y="224.8">0</text>
<text x="58.4" y="224.8">5</text>
<text x="82.7" y="224.8">10</text>
<text x="131.4" y="224.8">20 m</text>
</g>
<text font-size="2.2" fill="#9b1c1c" x="197.8" y="269.1">PROPOSED_DESIGN · NOT APPROVED · NOT FROZEN</text>
<text font-size="2.1" fill="#9b1c1c" x="265" y="222">PROPOSED_DESIGN · NOT APPROVED · NOT FROZEN</text>
<text font-size="2" fill="#9b1c1c" x="340.2" y="192.5">MATCH LINE y=+9.000 (그리드 4) → 시트 2/2 남측</text>
<text font-size="2" fill="#555" x="265" y="227">범례·실 일람·면적: A1 시트 참조 (T14T-P-8F)</text>
<text font-size="1.9" fill="#7a3b8c" x="224.7" y="74">통과 7F→10F</text>
<g font-size="1.9" fill="#333">
<text x="123" y="82.8">01</text>
<text x="222.8" y="82">난간 제안(미검증)</text>
<text x="203.3" y="110">EV2</text>
<text x="330.2" y="109">02</text>
<text x="134" y="132.4">T3</text>
<text x="273.9" y="132.4">T4</text>
<text x="313.8" y="140">FR</text>
<text x="304.2" y="185.3">03</text>
<text x="319.3" y="183">04</text>
<text x="98.7" y="195">M1</text>
<text x="274.5" y="195">E</text>
<text x="180.2" y="213.4">05</text>
</g>
<text font-size="1.9" fill="#9a5b1e" x="309.8" y="168.3">FR 반입 접점</text>
<g font-size="1.9" fill="#555">
<text x="34" y="232.2">1:200 · 1 m = 5 mm · SCALE BAR 20 m = 100 mm</text>
<text x="236.6" y="243.5">KEY PLAN</text>
</g>
</svg>
